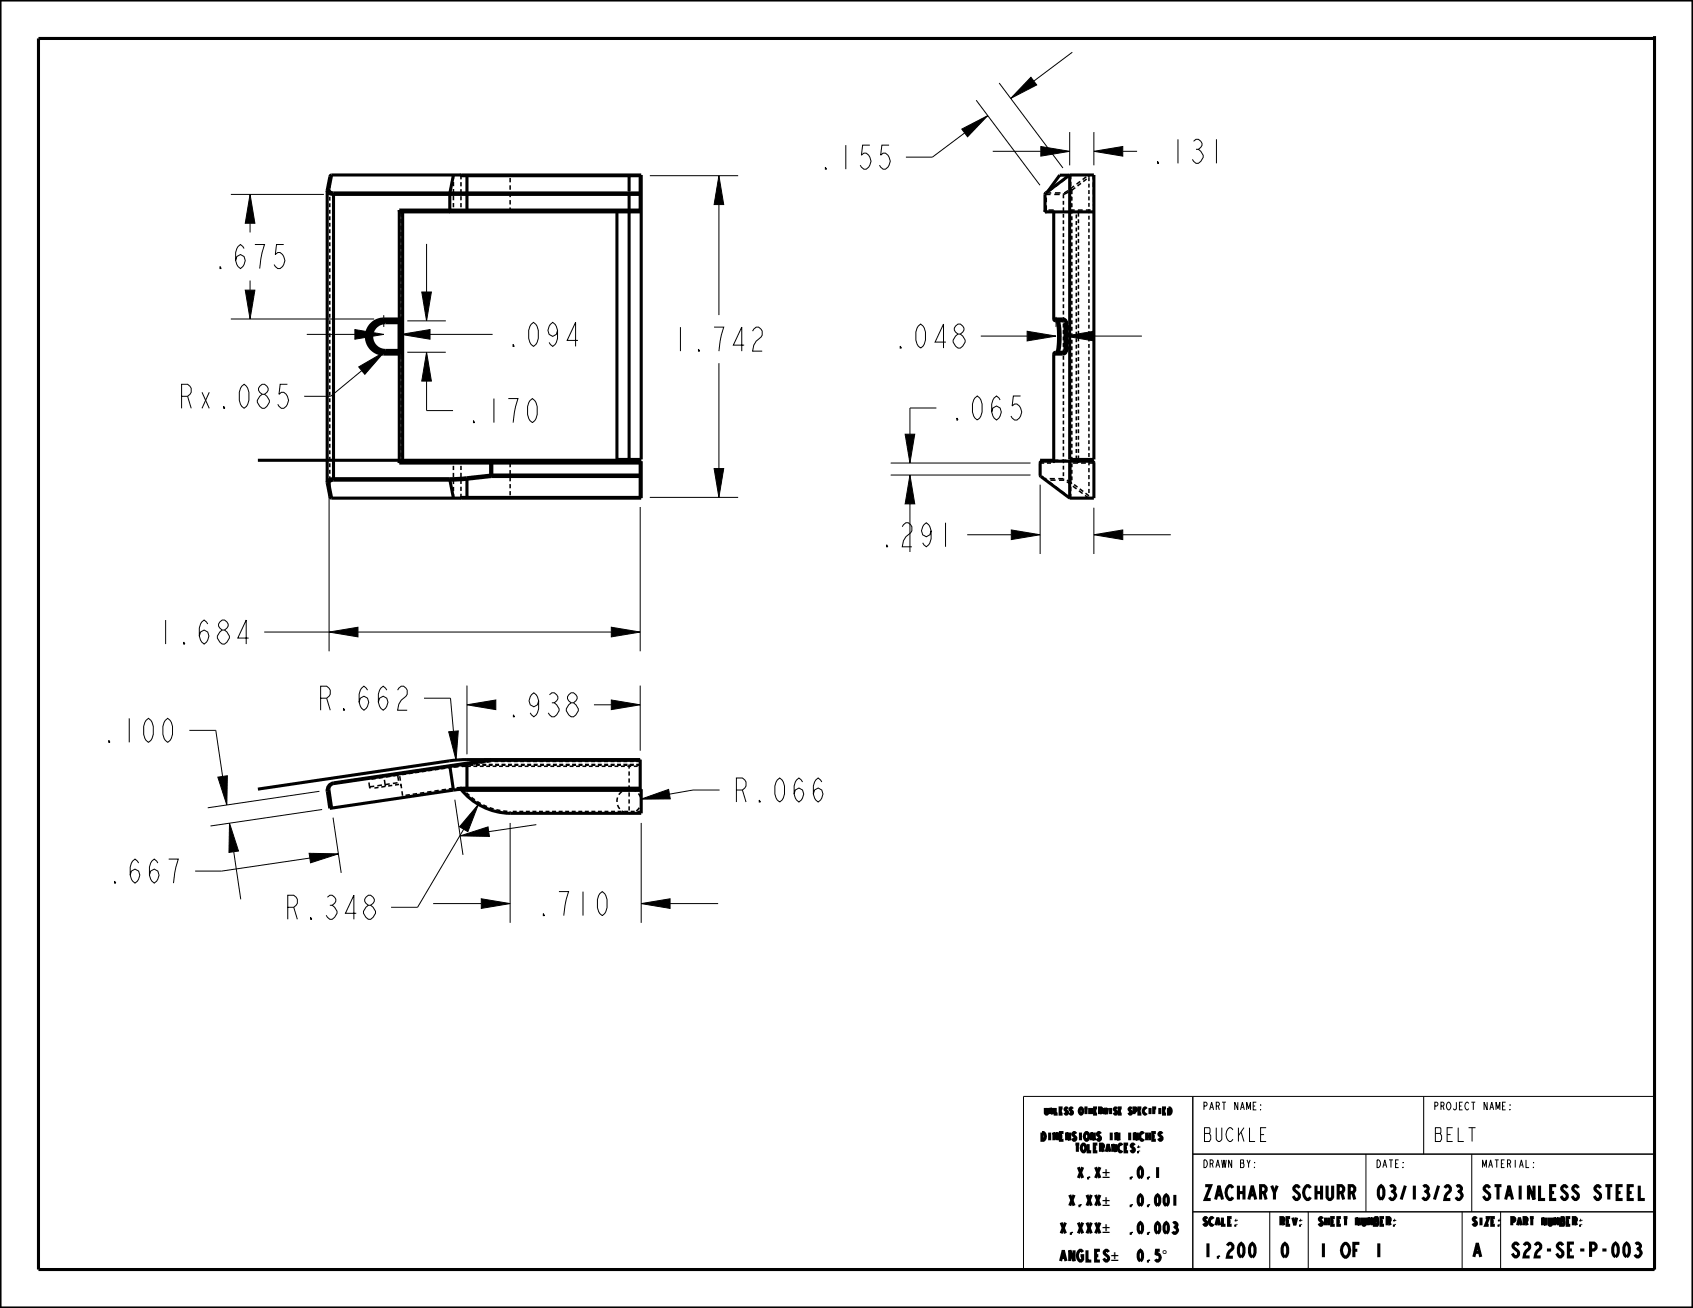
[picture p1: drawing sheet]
<svg xmlns="http://www.w3.org/2000/svg" width="279mm" height="216mm" viewBox="0 0 279 216" stroke-linecap="round" stroke-linejoin="round" font-family="sans-serif">
<g fill="#000">
<path d="M158.7 21.3l4.3-2.2-3.3 3.5zM170.1 12.8l1 1.2-4.3 2.2zM41.3 32.1l.8 4.8h-1.6zM118.6 29l.8 4.8h-1.5zM171.8 24.2l4.7 .8-4.7 .8zM180.5 25l4.8-.8v1.6zM40.5 47.9h1.6l-.8 4.8zM58.6 54.4l4.7 .8-4.7 .8zM59.2 60.6l4.2-2.5-3.2 3.7zM66.2 55.2l4.8-.8v1.6zM69.6 48.2h1.6l-.8 4.8zM70.4 58.1l.8 4.8h-1.6z"/>
<path d="M169.5 54.7l4.8 .8-4.8 .8zM175.8 55.5l4.7-.8v1.6zM150.2 78.4l.8 4.8h-1.6zM149.4 71.7h1.6l-.8 4.7zM117.9 77.3h1.5l-.8 4.8zM166.9 87.5l4.8 .8-4.8 .8zM180.5 88.3l4.8-.8v1.6zM54.3 104.3l4.8-.8v1.6zM77.1 116.3l4.7-.8v1.6zM100.9 103.5l4.8 .8-4.8 .8zM100.9 115.5l4.8 .8-4.8 .8zM36 128.3l1.5-.3-.1 4.9z"/>
<path d="M37.9 135.9l1.5 4.6-1.6 .2zM74 120.8l1.6-.2-.3 4.9zM75.9 138l4.6-1.5 .3 1.6zM78.9 132.8l-1.7 4.5-1.4-.8zM105.8 131.9l4.5-1.6 .3 1.6zM51 140.8l4.8 .1-4.6 1.5zM79.4 148.4l4.8 .7-4.8 .8zM105.8 149.1l4.8-.7v1.5z"/>
</g>
<g fill="none" stroke="#000" stroke-width=".17">
<path d="M161.1 16.5l10.5 14.1M164.9 13.7l10.5 14M170.1 12.8l1 1.2-4.3 2.2zM177 8.6l-6.4 4.8M38.1 32.1h15.4M41.3 32.1l.8 4.8h-1.6zM41.3 36.9v1.5M107.2 29h14.6M118.6 29l.8 4.8h-1.5zM118.6 33.8v18.2M158.7 21.3l4.3-2.2-3.3 3.5zM159.2 21.9l-5.3 4h-4.4"/>
<path d="M163.8 25h8M171.8 24.2l4.7 .8-4.7 .8zM176.5 21.8v5.5M180.5 25l4.8-.8v1.6zM180.5 21.8v5.5M185.3 25h2.4M38.1 52.7h23.6M40.5 47.9h1.6l-.8 4.8zM41.3 46.3v1.6M50.6 55.2h8M58.6 54.4l4.7 .8-4.7 .8zM63.3 52v2"/>
<path d="M66.2 55.2l4.8-.8v1.6zM67.2 58.1h6.4M67.2 53h6.4M69.6 48.2h1.6l-.8 4.8zM70.4 58.1l.8 4.8h-1.6zM70.4 40.3v7.9M71 55.2h10.3M118.6 59.9v17.4M161.9 55.5h7.6M169.5 54.7l4.8 .8-4.8 .8zM174.3 52.3v1.7M175.8 55.5l4.7-.8v1.6z"/>
<path d="M180.5 55.5h8M59.2 60.6l4.2-2.5-3.2 3.7zM59.7 61.2l-5.1 4.2h-4.4M70.4 62.9v4.9h4.4M117.9 77.3h1.5l-.8 4.8zM147 78.4h23.1M147 76.4h23.1M149.4 71.7h1.6l-.8 4.7zM150.2 78.4l.8 4.8h-1.6zM154.5 67.3h-4.3v4.4M171.7 80v11.4M54.3 81.3v26.2"/>
<path d="M105.7 83.7v23.8M107.2 82.1h14.6M150.2 83.2v7.9M159.6 88.3h7.3M166.9 87.5l4.8 .8-4.8 .8zM180.5 88.3l4.8-.8v1.6zM180.5 83.8v7.6M185.3 88.3h7.9M43.6 104.3h10.7M54.3 104.3l4.8-.8v1.6zM59.1 104.3h41.8M70 115.2h4.3l.5 5.5"/>
<path d="M77.1 116.3l4.7-.8v1.6zM77.1 113.2v11.3M98 116.3h2.9M100.9 103.5l4.8 .8-4.8 .8zM100.9 115.5l4.8 .8-4.8 .8zM105.7 113.2v10.7M31.2 120.6h4.4l1.1 7.6M36 128.3l1.5-.3-.1 4.9zM37.9 135.9l1.5 4.6-1.6 .2zM52.7 130.6l-18.4 2.7M53.2 133.6l-18.5 2.7M55 135l1.3 9.1"/>
<path d="M74 120.8l1.6-.2-.3 4.9zM75.1 132l1.3 9.1M75.9 138l4.6-1.5 .3 1.6zM76.5 136.9l-7.6 12.9h-4.3M78.9 132.8l-1.7 4.5-1.4-.8zM84.2 135.8v16.5M88.5 136.1l-7.8 1.2M105.8 131.9l4.5-1.6 .3 1.6zM105.8 135.8v16.5M118.8 130.4h-4.4l-3.9 .7M38.6 140.6l1.1 7.8M51 140.8l4.8 .1-4.6 1.5z"/>
<path d="M51.1 141.6l-14.5 2.2h-4.4M71.5 149.1h7.9M79.4 148.4l4.8 .7-4.8 .8zM105.8 149.1l4.8-.7v1.5zM110.6 149.1h7.9M168.9 181h104.1v28.5h-104.1zM196.8 181v28.5M196.8 190.5h76.2M225.4 190.5v9.5M234.9 181v9.5M242.9 190.5v9.5M196.8 200h76.2"/>
<path d="M209.5 200v9.5M215.9 200v9.5M241.3 200v9.5M247.6 200v9.5"/>
</g>
<g fill="none" stroke="#000" stroke-width=".51">
<path d="M0 0h279.4v215.9h-279.4zM273 6v203.5h-266.7v-203.2h266.9M54 31.5a.88 .88 0 0 0 1 .6M54 31.5v48.1M54 31.3v.2M54.3 31.2a.65 .65 0 0 0 .8 .6M54.3 31.2l-.3 .1M54.7 28.9l-.3 .2-.4 2.2M54.7 28.9l-.4 2.3M54.7 28.9h21.4M55 32.1v46.9M55 32.1h50.7"/>
<path d="M55.1 31.8l-.1 .3M55.1 31.8h50.6M65.9 34.7v18l-.3 .3M65.9 34.7v.3h39.9M65.9 34.7h39.8M66.4 35v41.1M74.8 28.9l-.6 3 .1 3.1M76 29h29.7M76.1 28.9l-.1 .1M76.1 28.9h29.7v46.9h-4v-40.8M76.1 28.9h.1M77.1 28.9v6.1"/>
<path d="M103.8 35v40.8M105.7 28.9v6.1M173.9 35v17.7M176.5 28.9l-4 3.1v2.8l.3 .2h7.7M176.5 28.9h4v46.9h-4zM63.3 52.7a2.9 2.9 0 0 0-2.8 2.9 2.9 2.9 0 0 0 2.8 2.8M63.3 52.7l.1 .3M63.3 58.4h2.8M63.3 52.7h2.8M63.4 53a2.59 2.59 0 0 0-2.6 2.6 2.59 2.59 0 0 0 2.6 2.5M63.4 58.1l-.1 .3M63.4 58.1h2.4"/>
<path d="M63.4 53h2.4M63.4 53a2.59 2.59 0 0 0-2.4 2.6 2.59 2.59 0 0 0 2.4 2.5M63.6 53v.3M63.6 57.8v.3M63.6 53.3a2.29 2.29 0 0 0-2.3 2.3 2.29 2.29 0 0 0 2.3 2.2M63.6 57.8h2.6M63.6 53.3h2.6M65.6 58.1l.3 .3v18M65.8 58.1l.2 .1 .1 .2M65.8 53v5.1M66.1 52.7l.1 .6M66.1 52.7l-.1 .2-.2 .1"/>
<path d="M66.2 57.8l-.1 .6M66.2 53.3v4.5M173.9 52.7l.3 .3h1.3M173.9 58.4h1.5M173.9 52.7h1.5M173.9 58.4v17.7M174.4 53l.1 .1a13.2 13.2 0 0 1 0 5M174.5 58.1h.1M174.6 53a1.64 1.64 0 0 1 .3 1.3 10 10 0 0 1-.2 3.7l-.1 .1M175.4 52.7a.61 .61 0 0 1 .6 .6M175.4 52.7l.1 .3M175.5 53l.2 .1v.2"/>
<path d="M175.5 58.1h-1.3l-.3 .3M175.5 58.1l-.1 .3M175.7 57.8v.2l-.2 .1M175.7 57.8h.3M175.7 53.3h.3M175.7 53.3v4.5M176 57.8a.61 .61 0 0 1-.6 .6M176 53.3v4.5M54 79.6v.2M54 79.8l.4 2.2 .3 .2M54 79.8l.3 .1M54.3 79.9l.4 2.3"/>
<path d="M55 79a.88 .88 0 0 0-1 .6M55 79l.1 .3M55 79h19.2M55.1 79.3a.65 .65 0 0 0-.8 .6M55.1 79.3h19.2M65.9 76.4v-.3h39.9v6.1h-29.7M65.9 76.4h39.8M74.2 79l.1 .3M74.3 79.3l.5 2.9M77 78.9l-2.8 .1M77 78.9l.1 .2M77.1 79.1l-2.8 .2"/>
<path d="M77.1 79.1v3.1M81 78.4v.3M81 78.4l-4 .5M81 76.1v2.3M81 78.7l-3.9 .4M81.2 78.7h-.2M81.2 78.7h24.5M81.2 76.1v2.6M105.7 78.4h-24.7M105.7 76.1v6.1M176.5 76.1v6.1h4v-5.8l-.1-.2-8.4-.1-.3 .3v2l.1 .3 4.7 3.5M177.6 75.8v.3"/>
<path d="M178 75.8v.3M179.7 75.8v.3M54.7 82.2h21.4M76 82.1l.1 .1M76 82.1h29.7M76.1 82.2h.1M54.3 130.4l-.3 .2M54.3 130.4l.4 3M55 129.2a1.22 1.22 0 0 0-1 1.4M55 129.2l.1 .1M55.1 129.3l-.6 .4-.2 .7M74.2 126.4l.6 4"/>
<path d="M74.8 130.4l-20.4 3-.4-2.8M76.1 130.3l-1.3 .1M77 126l.1 4.5M77.1 130.5h-.9M81 125.4v.1M81 125.4l-26 3.8M81 125.5l-25.9 3.8M81.2 125.4h-.2M81.2 125.5h-.2M81.2 125.4v.1M81.2 125.4h24.5v5.1h-28.6M81.2 125.5h24.5"/>
<path d="M105.7 130.1h-29.7a10.6 10.6 0 0 0 8.2 4.1h21.6v-3.9h-.1"/>
</g>
<g fill="none" stroke="#000" stroke-width=".25">
<path d="M54 31.4v.1M54 31.4v.6M54 32.5v.6M54 33.5v.7M54 34.6v.7M54 35.7v.6M54 36.8v.6M54 37.8v.7M54 38.9v.7M54 40v.6M54 31.4h.1M54.1 30.8l-.1 .6"/>
<path d="M54.3 29.7l-.1 .6M54.4 30.3v.7M54.4 31.4v.7M54.4 32.5v.6M54.4 33.6v.6M54.4 34.6v.7M54.4 35.7v.6M54.4 36.8v.6M54.4 37.8v.7M54.4 38.9v.7M54.4 40v.6M54.4 29.2v.7"/>
<path d="M66.2 34.7h.1M66.2 35.1v.6M66.2 36.2v.6M66.2 37.2v.7M66.2 38.3v.7M66.2 39.4v.6M66.3 34.8h.1M66.3 34.8l.1 .1M66.4 35h.1M74.8 35h.1M74.8 34.9h.1M74.8 34.8v.1"/>
<path d="M74.8 34.8h.1M74.8 28.9v.7M74.8 30v.7M74.8 31.2v.7M74.8 32.4v.7M74.8 33.5v.7M76.1 28.9v.7M76.1 30.1v.7M76.1 31.2v.7M76.1 32.4v.7M76.1 33.5v.7M76.1 34.7h.1"/>
<path d="M76.1 34.7v.1M76.1 34.8h.1M76.1 34.8v.1M76.1 34.9h.1M84.2 28.9h.1M84.2 29.4v.7M84.2 30.6v.7M84.2 31.8v.7M84.2 33v.8M84.2 34.2v.8M102.8 35h.1M103 34.9l-.2 .1"/>
<path d="M103 34.9h.1M103.4 34.8l-.4 .1M103.8 34.7v.2M172.5 32.1h.9M172.6 31.8h.9M172.7 32.6v.8M172.7 33.9l.1 1M172.7 32.1h.1M172.7 32v.1M172.7 32h.1M172.7 31.9v.1M172.8 34.9h.1"/>
<path d="M173 35h.1M173 34.7h.9M173.8 31.1l-.6 .4M173.9 34.8v.2M174 34.9h.1M174 32.1h.9M174.1 34.9v.1M174.1 35h.1M174.1 31.8h.9M174.2 35h.1M174.7 30.4l-.5 .4M175.5 32.1v.6"/>
<path d="M175.5 33.2v.6M175.5 34.2v.7M175.5 35.3v.6M175.5 36.4v.6M175.5 37.4v.7M175.5 38.5v.6M175.5 39.6v.6M175.5 32.1h.1M175.5 32v.1M175.5 32h.1M175.5 31.9v.1M175.6 31.8h.1"/>
<path d="M175.7 31.8h-.1M175.7 31.8h.1M175.7 29.6l-.6 .5M176.1 29.3l.6-.4v.7M176.3 35h.1M176.3 31.5l-.6 .3M176.3 31.7l-.8 .4M176.4 29h.1M176.5 34.9h-.1M176.5 29h.1M176.5 34.9h.1M176.5 28.9l-.1 .1"/>
<path d="M176.5 34.8v.1M176.6 34.7l-.1 .1M176.6 34.7h.1M176.6 28.9v.7M176.6 30v.7M176.6 31.2v.7M176.6 32.4v.7M176.6 33.5v.7M176.6 34.9h.1M176.6 34.8v.1M176.7 34.8h-.1M176.7 34.8h.1"/>
<path d="M176.7 30v.7M176.7 31.2v.7M176.7 32.4v.7M176.7 33.5v.7M176.7 34.7h.1M176.8 31.2v.1M176.8 31.3h.1M176.8 31.3l.1 .1M176.9 31.4h.1M176.9 31.4v.6M176.9 32.5v.6M176.9 33.5v.7"/>
<path d="M176.9 34.6v.7M176.9 35.7v.6M176.9 36.8v.6M176.9 37.8v.7M176.9 38.9v.7M176.9 40v.6M177.3 30.7l-.6 .5M177.4 34.7h-.8M177.5 31l-.6 .4M177.6 35h.1M177.6 35.4v.7M177.6 36.5v.6"/>
<path d="M177.6 37.6v.6M177.6 38.6v.7M177.6 39.7v.7M177.8 34.9l-.2 .1M177.8 34.9h.1M177.9 34.9h-.1M177.9 34.9h.1M177.9 34.7h.8M178 35.1v.7M178 36.2v.6M178 37.3v.6M178 38.4v.6"/>
<path d="M178 39.4v.7M178.3 29.9l-.6 .5M178.4 30.3l-.6 .4M179.2 34.7h.8M179.3 29.2l-.6 .4M179.3 29.5l-.5 .5M179.7 28.9h.1M179.7 29v.1M179.7 29.1v.1M179.7 29.2v.1M179.7 29.3v.6M179.7 30.3v.7"/>
<path d="M179.7 31.4v.6M179.7 32.4v.7M179.7 33.5v.6M179.7 34.6v.6M179.7 35.6v.6M179.7 36.7v.6M179.7 37.7v.7M179.7 38.8v.6M179.7 39.8v.7M54 41.1v.6M54 42.1v.7M54 43.2v.7"/>
<path d="M54 44.3v.6M54 45.4v.6M54 46.4v.7M54 47.5v.6M54 48.6v.6M54 49.6v.7M54 50.7v.7M54 51.8v.6M54 52.9v.6M54 53.9v.7M54 55v.7M54 56.1v.6"/>
<path d="M54 57.2v.6M54 58.2v.7M54 59.3v.7M54.4 41.1v.6M54.4 42.1v.7M54.4 43.2v.7M54.4 44.3v.6M54.4 45.4v.6M54.4 46.4v.7M54.4 47.5v.6M54.4 48.6v.6M54.4 49.6v.7"/>
<path d="M54.4 50.7v.7M54.4 51.8v.6M54.4 52.9v.6M54.4 53.9v.7M54.4 55v.7M54.4 56.1v.6M54.4 57.2v.6M54.4 58.2v.7M54.4 59.3v.7M66.2 40.5v.6M66.2 41.5v.7M66.2 42.6v.6"/>
<path d="M66.2 43.7v.6M66.2 44.7v.7M66.2 45.8v.7M66.2 46.9v.6M66.2 47.9v.7M66.2 49v.7M66.2 50.1v.6M66.2 51.2v.6M66.2 52.2v.7M66.2 53.3v.6M66.2 54.4v.6M66.2 55.4v.7"/>
<path d="M66.2 56.5v.7M66.2 57.6v.6M66.2 58.7v.6M66.2 59.7v.7M174.3 52.7l.1 .2M174.3 58.4h.1M174.4 58.2l-.1 .2M174.4 52.9h.1M174.4 58.2h.1M174.5 58.2h.1M174.5 52.9h.1M174.5 53.1l.1 .7"/>
<path d="M174.5 52.9v.1M174.5 53h.1M174.5 57.8v.4M174.6 53h.1M174.6 58.1h.1M174.7 54.2v.8M174.7 56.6l-.1 .7M174.7 55.4v.7M175.5 53h.2M175.5 40.6v.7M175.5 41.7v.6M175.5 42.8v.6"/>
<path d="M175.5 43.8v.7M175.5 44.9v.6M175.5 46v.6M175.5 47v.7M175.5 48.1v.6M175.5 49.2v.6M175.5 50.2v.7M175.5 51.3v.6M175.5 52.4v.6M175.5 53.4v.7M175.5 54.5v.6M175.5 55.6v.6"/>
<path d="M175.5 56.6v.7M175.5 57.7v.6M175.5 58.8v.6M175.5 59.8v.7M175.6 53h.1M175.6 58.1h.2M175.7 53v.1M175.7 53.1h.1M175.7 58h.1M175.8 57.8l-.1 .2M175.8 53.3h.1M175.8 57.8h.1"/>
<path d="M175.8 53h.1M175.8 58.1h.1M175.9 58.1h-.1M175.9 53h.1M175.9 58.1h.1M175.9 53.1h.1M175.9 58h.1M175.9 53l.1 .1M176 53h.1M176 53l.1 .1M176 57.8h.1M176 53.5h.1"/>
<path d="M176 53.5l.1 .8M176 53.1h.1M176.1 58l-.1 .1M176.1 53.1h.1M176.1 53.1l.1 .3M176.1 57.3l-.2 .7M176.1 53.1l-.1 .2M176.1 58h.1M176.1 57.9v.1M176.1 57.8v.1M176.1 54.8l.1 .8M176.2 57.8h-.1"/>
<path d="M176.2 56.1l-.1 .7M176.2 57.9h-.1M176.2 57.8v.1M176.2 57.8h.1M176.2 57.7v.1M176.2 57.6v.1M176.3 57.6l-.1 .1M176.3 53.7l.1 .7M176.3 53.9l.1 .6M176.3 57.2v.4M176.3 57.2l-.1 .4M176.4 56.4v.3"/>
<path d="M176.4 54.8v.3M176.4 56.2v.6M176.4 55v.7M176.4 56v.3M176.9 41.1v.6M176.9 42.1v.7M176.9 43.2v.7M176.9 44.3v.6M176.9 45.4v.6M176.9 46.4v.7M176.9 47.5v.6M176.9 48.6v.6"/>
<path d="M176.9 49.6v.7M176.9 50.7v.7M176.9 51.8v.6M176.9 52.9v.6M176.9 53.9v.7M176.9 55v.7M176.9 56.1v.6M176.9 57.2v.6M176.9 58.2v.7M176.9 59.3v.7M177.6 40.8v.6M177.6 41.9v.6"/>
<path d="M177.6 42.9v.7M177.6 44v.7M177.6 45.1v.6M177.6 46.2v.6M177.6 47.2v.7M177.6 48.3v.7M177.6 49.4v.6M177.6 50.5v.6M177.6 51.5v.7M177.6 52.6v.7M177.6 53.7v.6M177.6 54.8v.6"/>
<path d="M177.6 55.8v.7M177.6 56.9v.7M177.6 58v.6M177.6 59.1v.6M178 40.5v.7M178 41.6v.7M178 42.7v.6M178 43.8v.6M178 44.9v.6M178 45.9v.7M178 47v.7M178 48.1v.7"/>
<path d="M178 49.2v.6M178 50.3v.6M178 51.4v.6M178 52.4v.7M178 53.5v.7M178 54.6v.7M178 55.7v.6M178 56.8v.6M178 57.9v.6M178 58.9v.7M179.7 40.9v.6M179.7 42v.6"/>
<path d="M179.7 43v.7M179.7 44.1v.6M179.7 45.1v.7M179.7 46.2v.6M179.7 47.3v.6M179.7 48.3v.7M179.7 49.4v.6M179.7 50.4v.7M179.7 51.5v.6M179.7 52.5v.7M179.7 53.6v.6M179.7 54.7v.6"/>
<path d="M179.7 55.7v.7M179.7 56.8v.6M179.7 57.8v.7M179.7 58.9v.6M179.7 60v.6M54 79.6v.1M54 60.4v.6M54 61.5v.6M54 62.5v.7M54 63.6v.6M54 64.7v.6M54 65.7v.7"/>
<path d="M54 66.8v.7M54 67.9v.6M54 69v.6M54 70v.7M54 71.1v.7M54 72.2v.6M54 73.3v.6M54 74.3v.7M54 75.4v.7M54 76.5v.6M54 77.6v.6M54 78.6v.7"/>
<path d="M54.4 60.4v.6M54.4 61.5v.6M54.4 62.5v.7M54.4 63.6v.6M54.4 64.7v.6M54.4 65.7v.7M54.4 66.8v.7M54.4 67.9v.6M54.4 69v.6M54.4 70v.7M54.4 71.1v.7M54.4 72.2v.6"/>
<path d="M54.4 73.3v.6M54.4 74.3v.7M54.4 75.4v.6M54.4 76.5v.6M54.4 77.5v.7M54.4 78.6v.7M54.4 79.7v.6M66.2 60.8v.6M66.2 61.9v.6M66.2 62.9v.7M66.2 64v.7M66.2 65.1v.6"/>
<path d="M66.2 66.2v.6M66.2 67.2v.7M66.2 68.3v.6M66.2 69.4v.6M66.2 70.4v.7M66.2 71.5v.6M66.2 72.6v.6M66.2 73.6v.7M66.2 74.7v.7M66.2 75.8v.6l.2-.1M66.4 76.1h.1M74.8 76.1h.1"/>
<path d="M74.8 76.1v.1M74.8 76.2h.1M74.8 76.2v.1M74.8 76.3h.1M74.8 76.9v.7M74.8 78.1v.6M74.8 79.2v.7M76.1 76.4h.1M76.1 76.9v.7M76.1 78v.7M76.1 79.2v.7M76.1 76.3v.1"/>
<path d="M76.1 76.3h.1M76.1 76.2v.1M76.1 76.2h.1M84.2 76.4v.7M84.2 77.6v.7M84.2 78.7v.7M84.2 79.9v.7M84.2 76.1h.1M84.2 76.1v.1M84.2 76.2v.1M105.7 76.4h.1M171.7 76.4h.6"/>
<path d="M171.7 78.4h.1M171.7 76.4v1.2M171.7 78.4v.1M171.7 76.4h.1M171.7 78.5h.1M171.7 78.5v.1M171.7 78.6h.1M171.7 76.3v.1M171.7 76.3h.1M171.8 76.2l-.1 .1M171.8 76.2h.1M171.9 78.6l.4 .3"/>
<path d="M172.3 78.9h.1M172.3 78.9v.1M172.3 79h.1M172.4 79.1h.1M172.4 79h.1M172.5 79h.2M172.5 79.2h.1M172.6 79.2h.1M172.7 79.2h.1M172.7 79h.1M172.7 79v.1M172.7 79.1h.1"/>
<path d="M172.7 79.2l.1 .1M172.7 79.1v.1M172.8 76.4h.7M172.8 79.3h.1M173.2 79.6l.6 .4M173.2 79h.9M173.4 79.3h.8M173.9 76.4h.1M173.9 76.2v.2M174 76.2l-.1 .2M174 76.2h.1M174.7 79h.8"/>
<path d="M174.8 79.3h.8M175.5 60.9v.6M175.5 62v.6M175.5 63v.7M175.5 64.1v.6M175.5 65.1v.7M175.5 66.2v.7M175.5 67.3v.6M175.5 68.3v.7M175.5 69.4v.7M175.5 70.5v.6M175.5 71.5v.7"/>
<path d="M175.5 72.6v.7M175.5 73.7v.6M175.5 74.7v.7M175.5 75.8v.7M175.5 76.9v.6M175.5 77.9v.7M175.5 79h.1M175.5 79v.1M175.5 79.1h.1M175.5 79.1v.1M175.5 79.2h.1M175.6 79.3h.1"/>
<path d="M176.1 79.5l.5 .4M176.1 79.3l.8 .4M176.4 76.2h.1M176.5 76.2h.1M176.5 76.2v.1M176.5 76.3l.1 .1M176.6 76.4h.1M176.6 76.9v.7M176.6 78.1v.6M176.6 79.2v.7M176.6 79.9h.1M176.6 76.2h.1"/>
<path d="M176.6 76.2l.1 .1M176.7 76.3h.1M176.7 79.9h.1M176.7 76.9v.7M176.7 78.1v.6M176.7 79.2v.7M176.8 79.8v.1M176.9 79.7l-.1 .1M176.9 79.7h.1M176.9 60.4v.6M176.9 61.5v.6M176.9 62.5v.7"/>
<path d="M176.9 63.6v.6M176.9 64.7v.6M176.9 65.7v.7M176.9 66.8v.7M176.9 67.9v.6M176.9 69v.6M176.9 70v.7M176.9 71.1v.7M176.9 72.2v.6M176.9 73.3v.6M176.9 74.3v.7M176.9 75.4v.7"/>
<path d="M176.9 76.5v.6M176.9 77.6v.6M176.9 78.6v.7M177.1 76.4h.8M177.3 80l.5 .4M177.6 60.1v.7M177.6 61.2v.7M177.6 62.3v.6M177.6 63.4v.6M177.6 64.4v.7M177.6 65.5v.7M177.6 66.6v.6"/>
<path d="M177.6 67.7v.6M177.6 68.7v.7M177.6 69.8v.7M177.6 70.9v.6M177.6 72v.6M177.6 73v.7M177.6 74.1v.7M177.6 75.2v.6M177.8 76.2h.1M177.8 76.2l.1 .1M177.9 76.3h.1M177.9 76.3l.1 .1"/>
<path d="M178 76.4h.1M178 60v.7M178 61.1v.7M178 62.2v.6M178 63.3v.6M178 64.4v.6M178 65.4v.7M178 66.5v.7M178 67.6v.7M178 68.7v.6M178 69.8v.6M178 70.9v.6"/>
<path d="M178 71.9v.7M178 73v.7M178 74.1v.7M178 75.2v.6M178 76.2v.2M178.4 76.4h.8M179.7 61v.7M179.7 62.1v.6M179.7 63.1v.7M179.7 64.2v.6M179.7 65.3v.6M179.7 66.3v.6"/>
<path d="M179.7 67.4v.6M179.7 68.4v.7M179.7 69.5v.6M179.7 70.5v.7M179.7 71.6v.6M179.7 72.7v.6M179.7 73.7v.7M179.7 74.8v.6M179.7 76.1v.7M179.7 77.3v.7M179.7 78.4v.7M179.7 79.6v.6"/>
<path d="M179.7 76.4h.8M54.1 80.1l.1 .7M54.3 81.2l.1 .6M54.4 80.8v.6M54.4 81.8h.1M54.4 81.9h.1M74.8 80.4v.7M74.8 81.5v.7M76.1 80.3v.7M76.1 81.5v.7M84.2 81.1v.7M174.2 80.3l.5 .4"/>
<path d="M175.1 81l.6 .5M176.4 82.1h.1M176.4 82.1l.1 .1M176.5 82.1h.1M176.6 80.4v.7M176.6 81.5v.7M176.7 81.5v.7l-.6-.4M176.7 80.4v.7M177.1 80.2l.6 .5M178.1 81l.6 .5M178.2 80.7l.6 .4M179.1 81.8l.6 .4"/>
<path d="M179.1 81.4l.6 .4M179.7 82.2h.1M179.7 82.1v.1M179.7 82.1h.1M179.7 82v.1M179.7 82h.1M179.7 80.7v.7M60.9 129.2l.1 .7 .8-.1M62 128.5l-.7 .1M62.5 130l-.7 .1M63 129.6l-.7 .1M63.2 128.3l-.7 .1"/>
<path d="M63.4 128.7l.2 1.1-.7 .1M64.3 129.4l-.7 .1M64.4 128.1l-.7 .2M64.7 129.6l-.6 .1M65.6 129.2l-.8 .1M65.6 128l.2 .9M65.6 128l-.7 .1M65.8 127.8l-.2 .2M65.9 129.5l-.7 .1M65.9 127.6h.1M65.9 127.9h.1M66 128.1l.1 .8"/>
<path d="M66.2 129.4l.1 .7M66.3 130.6l.1 .7M66.4 131.3h.1M67 127.8l-.6 .1M67.6 131.2l-.7 .1M68.1 127.6l-.7 .1M68.8 131l-.7 .1M69.2 127.4l-.7 .1M70 130.8l-.7 .1M70.2 127.3l-.6 .1M71.2 130.6l-.7 .2M71.3 127.1l-.6 .1"/>
<path d="M72.4 130.5l-.7 .1M72.4 127l-.6 .1M73.5 126.8l-.7 .1M73.6 130.3l-.7 .1M74.6 126.6l-.7 .1M74.8 130.1l-.7 .1M75.6 126.5l-.6 .1M76.7 126.3l-.6 .1M77.1 126.5h.6M77.1 126.3h.1M77.1 126.2h.1M77.5 126.3h.6"/>
<path d="M77.5 126.2h.6M77.8 126.2l-.7 .1M78.1 126.5h.7M78.5 126.3h.7M78.5 126.2h.7M78.9 126l-.7 .1M79.2 126.5h.6M79.6 126.3h.6M79.6 126.2h.6M79.9 125.9h-.6M80.2 126.5h.7M80.7 126.3h.6"/>
<path d="M80.7 126.2h.6M81 125.4v.2M81 125.7l-.6 .1M81.2 125.7h.1M81.2 125.5v.1M81.3 126.5h.6M81.6 125.7h.6M81.7 126.3h.7M81.7 126.2h.7M82.4 126.5h.6M82.7 125.7h.6M82.8 126.3h.6"/>
<path d="M82.8 126.2h.6M83.4 126.5h.7M83.7 125.7h.7M83.8 126.3h.7M83.8 126.2h.7M84.2 133.9v.2M84.2 133.9h.1M84.5 126.5h.6M84.6 133.9h.7M84.8 125.7h.6M84.9 126.3h.6M84.9 126.2h.6"/>
<path d="M85.5 126.5h.7M85.7 133.9h.7M85.9 125.7h.6M86 126.3h.6M86 126.2h.6M86.6 126.5h.6M86.8 133.9h.6M86.9 125.7h.7M87 126.3h.7M87 126.2h.7M87.7 126.5h.6M87.9 133.9h.6"/>
<path d="M88 125.7h.6M88.1 126.3h.6M88.1 126.2h.6M88.7 126.5h.6M89 133.9h.6M89 125.7h.7M89.1 126.3h.7M89.1 126.2h.7M89.8 126.5h.6M90 133.9h.7M90.1 125.7h.6M90.2 126.3h.6"/>
<path d="M90.2 126.2h.6M90.8 126.5h.7M91.1 133.9h.7M91.2 125.7h.6M91.3 126.3h.6M91.3 126.2h.6M91.9 126.5h.6M92.2 133.9h.6M92.2 125.7h.7M92.3 126.3h.6M92.3 126.2h.6M92.9 126.5h.7"/>
<path d="M93.3 133.9h.6M93.3 125.7h.6M93.4 126.3h.6M93.4 126.2h.6M94 126.5h.6M94.4 133.9h.6M94.4 125.7h.6M94.4 126.3h.7M94.4 126.2h.7M95.1 126.5h.6M95.4 125.7h.7M95.4 133.9h.7"/>
<path d="M95.5 126.3h.6M95.5 126.2h.6M96.1 126.5h.7M96.5 125.7h.6M96.5 133.9h.7M96.5 126.3h.7M96.5 126.2h.7M97.2 126.5h.6M97.6 125.7h.6M97.6 133.9h.7M97.6 126.3h.6M97.6 126.2h.6"/>
<path d="M98.2 126.5h.7M98.6 125.7h.7M98.7 126.3h.6M98.7 126.2h.6M98.7 133.9h.6M99.3 126.5h.6M99.7 125.7h.6M99.7 126.3h.7M99.7 126.2h.7M99.8 133.9h.6M100.4 126.5h.6M100.8 125.7h.6"/>
<path d="M100.8 126.3h.6M100.8 126.2h.6M100.8 133.9h.7M101.4 126.5h.7M101.8 125.7h.7M101.8 126.3h.7M101.8 126.2h.7M101.9 131.6l-.1 .8M101.9 132.9l.4 .6M101.9 133.9h.7M102.3 133.5h.1M102.5 126.5h.6"/>
<path d="M102.6 130.6l-.5 .6M102.6 133.9l.7 .3M102.9 125.7h.6M102.9 126.3h.6M102.9 126.2h.6M103 133.9h.7M103.3 134.2h.1M103.5 126.5h.7M103.8 130.3l-.7 .1M103.9 125.7h.7M104 126.3h.6M104 126.2h.6"/>
<path d="M104.1 133.9h.6M104.6 126.5h.6M105 125.7h.7M105 126.3h.7M105 126.2h.7M105.2 133.9h.6M105.7 126.5h.1"/>
</g>
<g fill="none" stroke="#000" stroke-width=".26">
<path d="M176.4 35h.1M176.5 35h-.1M176.5 34.9v.1M176.5 34.9h.1M176.6 28.9l-.1 .1M176.6 28.9h.1M176.7 28.9h-.1M176.7 28.9h.1M180.2 35h.1M180.3 35h-.1M180.3 35h.1M180.4 34.9l-.1 .1"/>
<path d="M180.4 34.9h.1M180.5 34.9h-.1M180.5 34.9h.1M63.4 58.1h.1M63.5 53h-.1M63.5 58.1h.1M63.5 53h.1M63.6 53h-.1M174.4 58.2h.1M176.5 76.1v.1M176.5 76.2h.1M176.4 82.1h.1"/>
<path d="M176.5 82.1v.1M176.5 82.2h.1M176.6 82.2h.1M176.7 82.2h.1M60.7 128.5h.1M60.8 128.5v.1M60.8 128.6h.1M60.8 128.6v.1M60.8 128.7h.1M61 129.9l.1 .1M61.1 130v.1M61.1 130.1h.1"/>
<path d="M66 129.5h.1M66.1 129.5h.1M66.1 129.5l.1 .2M66.2 129.7h.1M66.2 131.7h.1M66.3 131.7h-.1M66.3 131.6v.1M66.3 131.6h.1M66.4 131.6h-.1M66.4 131.6h.1M66.4 131.5v.1M75.6 126.2l-.8 .1"/>
<path d="M75.7 126.4h-.9M75.7 126.5l-.9 .1M76.2 130h-.8M76.2 130l-.1 .2M76.2 130l.5 .5M77 130.8l.5 .5M77.1 126.2h-.9M77.1 126.3h-.9M77.1 126.5h-.9M77.8 131.6l.6 .4M78.8 132.3l.5 .4M79.8 132.9l.6 .3"/>
<path d="M80.8 133.3l.7 .2M81.1 125.7h.1M81.2 125.7h-.1M81.9 133.7l.7 .1M83 133.9h.7M102.7 133.9h.1M102.8 133.9l.2 .2M103.2 134.1l.4 .1M103.8 130.3h-.3M104.3 130.3l.7 .3M104.6 134.1l-.8 .1M105.4 131l.3 .6"/>
<path d="M105.5 133.3l-.5 .6M105.8 132.1l-.1 .8"/>
</g>
<!-- layer: 03___PRT_ALL_CURVES -->
<path d="M103.8 28.9v2.7M103.8 32.2v2.8M172.5 34.7v.3h.3M176.5 28.9h-1.6l-2 2.7M42.6 76h61.2M171.7 76h2.2M81.2 125.4h-4.6l-2 .1-32 4.8" fill="none" stroke="#000" stroke-width=".51"/>
<g fill="none" stroke="#000" stroke-width=".25">
<path d="M103.8 31.6v.4M172.5 32.7v.8M172.5 33.9v.8M172.8 31.8l-.3 .4M172.8 35h.1M173.2 35h.7M174.3 35h.7M175.4 35h.7M176.5 28.9h.8M176.5 35h.7M177.6 35h.7M177.8 28.9h.8"/>
<path d="M178.8 35h.6M179.1 28.9h.8M179.9 35h.6M180.4 28.9h.1M180.4 28.9v.7M180.4 30.1v.8M180.5 31.3v.8M180.5 32.6v.7M180.5 33.8v.7M180.5 35h.1M173.9 76h.8M175.2 76h.8"/>
<path d="M81.6 125.4h.6M82.7 125.4h.6M83.8 125.4h.6M84.8 125.4h.7M85.9 125.4h.7M87 125.4h.6M88.1 125.4h.6M89.2 125.4h.6M90.2 125.4h.7M91.3 125.4h.7M92.4 125.4h.6M93.5 125.4h.6"/>
<path d="M94.5 125.4h.7M95.6 125.4h.7M96.7 125.4h.7M97.8 125.4h.6M98.9 125.4h.6M99.9 125.4h.7M101 125.4h.7M102.1 125.4h.6M103.2 125.4h.6M103.8 126.2v.7M103.8 127.3v.7M103.8 128.5v.7"/>
<path d="M103.8 129.6v.7M103.8 130.8v.7M103.8 131.9v.7M103.8 133.1v.7"/>
</g>
<g font-size="5.2">
<text x="134.8" y="27.9">.155</text>
<text x="189.6" y="27">.131</text>
<text x="34.9" y="44.3">.675</text>
<text x="83.3" y="57.2">.094</text>
<text x="110.7" y="58">1.742</text>
<text x="147.2" y="57.5">.048</text>
<text x="29.2" y="67.4">Rx.085</text>
<text x="76.7" y="69.8">.170</text>
<text x="156.5" y="69.3">.065</text>
<text x="144.9" y="90.3">.291</text>
<text x="25.8" y="106.3">1.684</text>
<text x="52.1" y="117.2">R.662</text>
<text x="83.3" y="118.3">.938</text>
<text x="16.6" y="122.5">.100</text>
<text x="120.7" y="132.4">R.066</text>
<text x="17.5" y="145.8">.667</text>
<text x="46.7" y="151.7">R.348</text>
<text x="88.3" y="151.1">.710</text>
</g>
<g font-size="3">
<text x="198.4" y="188.4">BUCKLE</text>
<text x="236.5" y="188.4">BELT</text>
<text x="198.4" y="198">ZACHARY SCHURR</text>
<text x="227" y="198">03/13/23</text>
<text x="244.5" y="198">STAINLESS STEEL</text>
<text x="198.4" y="207.5">1.200</text>
<text x="211.1" y="207.5">0</text>
<text x="217.5" y="207.5">1 OF 1</text>
<text x="242.9" y="207.5">A</text>
<text x="249.2" y="207.5">S22-SE-P-003</text>
</g>
<g font-size="2.4">
<text x="181.9" y="194.4">±</text>
<text x="181.9" y="203.6">±</text>
<text x="181.9" y="199">±</text>
<text x="183.3" y="208.2">±</text>
<text x="191.8" y="208.2">°</text>
</g>
<g font-size="2.3">
<text x="177.4" y="194.4">X.X±</text>
<text x="186" y="194.4">.0.1</text>
<text x="174.7" y="203.6">X.XXX±</text>
<text x="176" y="199">X.XX±</text>
<text x="186" y="203.6">.0.003</text>
<text x="186" y="199">.0.001</text>
<text x="174.7" y="208.2">ANGLES±</text>
<text x="187.4" y="208.2">0.5°</text>
</g>
<g font-size="1.7">
<text x="198.4" y="183.2">PART NAME:</text>
<text x="236.5" y="183.2">PROJECT NAME:</text>
<text x="172" y="188.2">DIMENSIONS IN INCHES</text>
<text x="177.4" y="190.1">TOLERANCES:</text>
<text x="198.4" y="192.7">DRAWN BY:</text>
<text x="227" y="192.7">DATE:</text>
<text x="244.5" y="192.7">MATERIAL:</text>
<text x="198.4" y="202.2">SCALE:</text>
<text x="211.1" y="202.2">REV:</text>
<text x="217.5" y="202.2">SHEET NUMBER:</text>
<text x="242.9" y="202.2">SIZE:</text>
<text x="249.2" y="202.2">PART NUMBER:</text>
</g>
<text font-size="1.3" x="172.6" y="183.9">UNLESS OTHERWISE SPECIFIED</text>
</svg>
